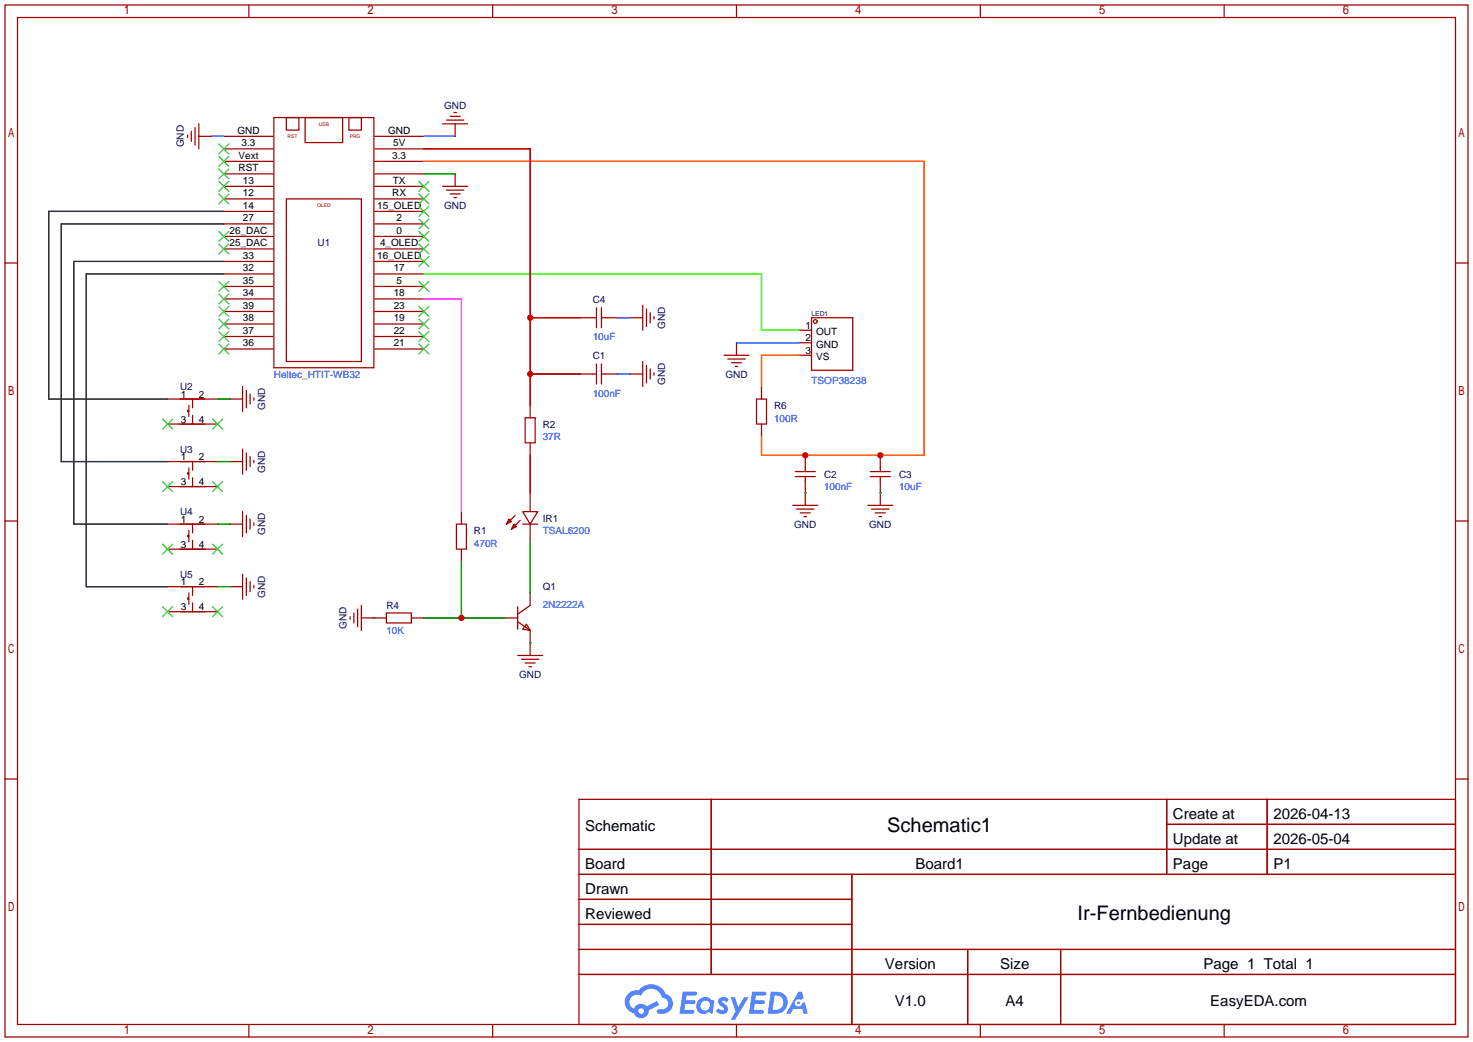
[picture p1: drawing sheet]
<svg xmlns="http://www.w3.org/2000/svg" width="299mm" height="212mm" viewBox="0 0 299 212" stroke-linecap="round" stroke-linejoin="round" font-family="sans-serif">
<g fill="none" stroke="#a10000" stroke-width=".25">
<path d="M1 1h297.2v209.6h-297.2zM3.6 3.6h292.1v204.4h-292.1zM50.5 1v2.6M100.1 1v2.6M149.6 1v2.6M199.1 1v2.6M248.7 1v2.6M1 53.4h2.6M295.7 53.4h2.5M1 105.8h2.6M295.7 105.8h2.5M1 158.2h2.6"/>
<path d="M295.7 158.2h2.5M117.6 162.3h178.1v45.7h-178.1zM117.6 172.5h178.1M117.6 177.5h178.1M144.5 162.3v35.6M173 177.5v30.5M237 162.3v15.2M237 167.4h58.7M257.4 162.3v15.2M117.6 182.6h55.4M117.6 192.8h178.1M117.6 187.7h55.4"/>
<path d="M117.6 197.9h178.1M196.6 192.8v15.2M215.4 192.8v15.2M50.5 208v2.6M100.1 208v2.6M149.6 208v2.6M199.1 208v2.6M248.7 208v2.6"/>
</g>
<g fill="#5487ff">
<path d="M146.2 202.7a1.3 1.3 0 0 1 1.8 .3l-.4 .6a.54 .54 0 0 0-.9-.2l.1 .2a1.34 1.34 0 0 1 1 1.8 1.47 1.47 0 0 1-2.4-.1l.5-.6a.64 .64 0 0 0 .6 .5 .64 .64 0 0 0 .6-.3l-.2-.2a1.35 1.35 0 0 1-.9-1.8z"/>
<path d="M148.5 202.5h.8l.7 2 1.1-2h1l-2.8 4.6h-.9l1-1.7z"/>
<path d="M138.7 201.4h1.6a1.31 1.31 0 0 1 1.3 .2 .4 .4 0 0 1-.4 .5l-1.8 .1-.1 .9h1.7a.4 .4 0 0 1 .3 .4 .4 .4 0 0 1-.4 .4h-1.7l-.2 1.2h.8a1.23 1.23 0 0 1 1.2 .2 .39 .39 0 0 1-.3 .5h-2.7z"/>
<path d="M152.8 201.4h1.6a1.32 1.32 0 0 1 1.3 .2 .39 .39 0 0 1-.4 .5l-1.7 .1-.2 .9h1.7a.4 .4 0 0 1 .3 .4 .4 .4 0 0 1-.4 .4h-1.7l-.2 1.2h.8a1.23 1.23 0 0 1 1.2 .1 .39 .39 0 0 1-.3 .6h-2.7z"/>
<path d="M162.2 201.4h.7l.4 1.3-.7 .4a.75 .75 0 0 0-1.1 .3 .75 .75 0 0 0 .5 1 .75 .75 0 0 0 .9-.7l.6-.2 .6 2.3h-.9l-.2-.9h-1.9l-.5 .9h-.9z"/>
<path d="M156.6 201.4l-.7 4.4h1.5a2.27 2.27 0 0 0 2.6-2.2 2.27 2.27 0 0 0-2.7-2.2zM157.3 202.1a1.5 1.5 0 0 1 1.8 1.6 1.5 1.5 0 0 1-1.9 1.4h-.3z"/>
<path d="M142 203a1.6 1.6 0 0 0-.3 2.3 1.6 1.6 0 0 0 2.3 .2l.8 .3 .3-2.4-.2-.3-.4-.1a1.58 1.58 0 0 0-2.5 0zM142.6 203.5a.99 .99 0 0 1 1.6 .3 .99 .99 0 0 1-.9 1.4 .94 .94 0 0 1-1-.6 .94 .94 0 0 1 .3-1.1z"/>
<path d="M127.6 201.8a2.37 2.37 0 0 0 1.2 4 1.54 1.54 0 0 0 1.7 1 1.54 1.54 0 0 0 1.3-1.6l2.1-1.1-.4-.8-2.1 1a1.57 1.57 0 0 0-2.6 .5 1.5 1.5 0 0 1-.7-2.1 1.5 1.5 0 0 1 2.1-.5 2.23 2.23 0 0 1 2.3-1.4 2.23 2.23 0 0 1 2 1.8 1.16 1.16 0 0 1 1.3 1.1 1.16 1.16 0 0 1-1.1 1.2h-.7a.47 .47 0 0 0-.6 .4 .47 .47 0 0 0 .4 .5 2.17 2.17 0 0 0 2.6-.9 2.17 2.17 0 0 0-.4-2.7l-.8-.4a3.2 3.2 0 0 0-5.4-.7l-1.2 .1zM129.7 205.3a.58 .58 0 0 1 1.1 0 .58 .58 0 0 1-1.1 0z"/>
<circle cx="162.2" cy="203.6" r=".28"/>
</g>
<g fill="none" stroke="#a10000" stroke-width=".25">
<path d="M38.1 27.4v.5M38.9 26.7v2M39.6 25.9v3.6M40.4 27.7h2.5M40.4 25.1v5.1M45.5 37.8h10M45.5 35.3h10M45.5 32.8h10M45.5 30.2h10M45.5 27.7h10M55.6 23.9h20.3v50.8h-20.3zM58.2 23.9h2.5v2.5h-2.5z"/>
<path d="M62 23.9h7.6v5.1h-7.6zM70.9 23.9h2.5v2.5h-2.5zM76.1 37.8h10M76.1 35.3h10M76.1 32.8h10M76.1 30.2h10M76.1 27.7h10M89.9 37.8h5.1M89.9 25.1h5.1M90.7 24.4h3.5M90.7 38.6h3.5M91.4 23.6h2.1"/>
<path d="M91.4 39.4h2.1M92.2 22.9h.5M92.5 25.1v2.6M92.5 35.3v2.5M45.5 48h10M45.5 40.4h10M45.5 42.9h10M45.5 53.1h10M45.5 55.6h10M45.5 45.5h10M45.5 50.5h10M45.5 58.2h10"/>
<path d="M58.2 40.4h15.2v33h-15.2zM76.1 48h10M76.1 40.4h10M76.1 42.9h10M76.1 53.1h10M76.1 55.6h10M76.1 45.5h10M76.1 50.5h10M76.1 58.2h10M92.2 40.1h.5M45.5 60.7h10M45.5 65.8h10"/>
<path d="M45.5 70.9h10M45.5 68.3h10M45.5 63.2h10M49.3 78.5v5.1M50 79.2v3.6M76.1 60.7h10M76.1 65.8h10M76.1 70.9h10M76.1 68.3h10M76.1 63.2h10M117.9 75.9h3.3M117.9 64.5h3.3"/>
<path d="M121.2 62.5v4M121.2 73.9v4.1M122.2 62.5v4M122.2 73.9v4.1M122.2 75.9h3.3M122.2 64.5h3.3M128 75.9h2.6M128 64.5h2.6M130.6 62v5.1M130.6 73.4v5.1M131.3 62.7v3.6M131.3 74.2v3.5"/>
<path d="M132.1 63.5v2M132.1 74.9v2.1M132.8 64.3v.5M132.8 75.7v.5M147.1 72.1h5M147.8 72.9h3.6M148.6 73.7h2M149.4 74.4h.5M149.6 69.6v2.5M154.7 78.5v2.5M162.3 67.1h2.5M162.3 69.6h2.5"/>
<path d="M162.3 72.1h2.5M164.8 64.5h8.4v10.7h-8.4zM34 86.1h10.2M34 81h10.2M34 98.8h10.2M34 93.7h10.2M38.4 83.3h-.3v.3h.3M38.4 96h-.3v.3h.3M38.4 82.3v2.3M38.4 95v2.3M39.1 81v1.8M39.1 84.3v1.8"/>
<path d="M39.1 93.7v1.8M39.1 97v1.8M46.7 81h2.6M46.7 93.7h2.6M49.3 91.2v5.1M50 91.9v3.6M50.8 80v2M50.8 92.7v2M51.6 80.8v.5M51.6 93.5v.5M106.7 84.8h2v5.1h-2zM107.7 82.3v2.5"/>
<path d="M107.7 89.9v2.6M153.7 81h2v5.1h-2zM154.7 86.1v2.5M161.5 96.8h4.1M161.5 95.8h4.1M163.6 92.5v3.3M163.6 96.8v5.8M176.8 96.8h4M176.8 95.8h4M178.8 92.5v3.3M178.8 96.8v5.8M34 106.4h10.2"/>
<path d="M34 111.5h10.2M34 119.1h10.2M38.4 108.7h-.3v.3h.3M38.4 107.7v2.3M39.1 106.4v1.8M39.1 109.7v1.8M39.1 119.1v1.8M46.7 106.4h2.6M46.7 119.1h2.6M49.3 103.9v5.1M49.3 116.6v5.1M50 104.6v3.6"/>
<path d="M50 117.3v3.6M50.8 105.4v2M50.8 118.1v2M51.6 106.2v.5M51.6 118.9v.5M92.7 106.4h2v5.1h-2zM93.7 103.9v2.5M93.7 111.5v2.5M103.4 105.4l.5 .5-1 .5zM104.4 106.4l.5 .5-1 .5zM104.6 104.6l-1.7 1.8M105.7 105.7l-1.8 1.7"/>
<path d="M106.2 103.9h3l-1.5 2.5zM106.2 106.4h3M107.7 100.1v3.8M107.7 106.4v3.8M161 102.6h5.1M161.8 103.4h3.6M162.6 104.1h2M163.3 104.9h.5M176.3 102.6h5.1M177 103.4h3.6M177.8 104.1h2M178.6 104.9h.5"/>
<path d="M34 124.2h10.2M38.4 121.4h-.3v.3h.3M38.4 120.4v2.3M39.1 122.4v1.8M71.1 125.2v.5M71.9 124.5v2M72.6 123.7v3.6M73.4 125.5h5.1M73.4 122.9v5.1M78.5 124.5h5.1v2h-5.1zM83.6 125.5h2.5M102.6 125.5h2.6"/>
<path d="M105.2 126.2l2.5 1.8M105.2 123.2v4.6M105.2 133.1h5M105.9 133.9h3.6M106.7 134.6h2M106.9 126.7l.8 1.3-1.5-.2zM107.4 135.4h.5M107.7 120.4v2.5l-2.5 1.8M107.7 128v5.1"/>
<circle cx="165.6" cy="65.3" r=".38"/>
</g>
<g fill="none" stroke="#3c3" stroke-width=".25">
<path d="M44.4 39.4l2.1 2M44.4 36.8l2.1 2.1M44.4 34.3l2.1 2M44.4 31.8l2.1 2M44.4 29.2l2.1 2M46.5 39.4l-2.1 2M46.5 36.8l-2.1 2.1M46.5 34.3l-2.1 2M46.5 31.8l-2.1 2M46.5 29.2l-2.1 2M85.1 36.8l2 2.1M85.1 39.4l2 2"/>
<path d="M87.1 36.8l-2 2.1M87.1 39.4l-2 2M44.4 49.5l2.1 2.1M44.4 47l2.1 2M44.4 59.7l2.1 2M44.4 57.2l2.1 2M46.5 49.5l-2.1 2.1M46.5 47l-2.1 2M46.5 59.7l-2.1 2M46.5 57.2l-2.1 2M85.1 47l2 2M85.1 41.9l2 2"/>
<path d="M85.1 52.1l2 2M85.1 44.4l2 2.1M85.1 49.5l2 2.1M85.1 57.2l2 2M87.1 47l-2 2M87.1 41.9l-2 2M87.1 52.1l-2 2M87.1 44.4l-2 2.1M87.1 49.5l-2 2.1M87.1 57.2l-2 2M44.4 69.8l2.1 2.1M44.4 67.3l2.1 2"/>
<path d="M44.4 64.8l2.1 2M44.4 62.2l2.1 2.1M46.5 69.8l-2.1 2.1M46.5 67.3l-2.1 2M46.5 64.8l-2.1 2M46.5 62.2l-2.1 2.1M85.1 64.8l2 2M85.1 69.8l2 2.1M85.1 67.3l2 2M85.1 62.2l2 2.1M87.1 64.8l-2 2M87.1 69.8l-2 2.1"/>
<path d="M87.1 67.3l-2 2M87.1 62.2l-2 2.1M33 85.1l2.1 2M33 97.8l2.1 2M35.1 85.1l-2.1 2M35.1 97.8l-2.1 2M43.2 85.1l2 2M43.2 97.8l2 2M45.2 85.1l-2 2M45.2 97.8l-2 2M33 110.5l2.1 2M35.1 110.5l-2.1 2"/>
<path d="M43.2 110.5l2 2M45.2 110.5l-2 2M33 123.2l2.1 2M35.1 123.2l-2.1 2M43.2 123.2l2 2M45.2 123.2l-2 2"/>
</g>
<path d="M86.1 35.3h6.4M44.2 93.7h2.5M44.2 81h2.5M44.2 119.1h2.5M44.2 106.4h2.5M93.7 114v11.5M107.7 110.2v10.2M163.6 100.1h.1M178.8 100.1h.1M75.9 125.5h.1M86.1 125.5h16.5M107.7 130.6h.1" fill="none" stroke="#008700" stroke-width=".25"/>
<path d="M86.1 30.2h21.6v52.1M107.7 64.5h10.2M107.7 75.9h10.2M107.7 92.5v7.6" fill="none" stroke="#c00" stroke-width=".25"/>
<path d="M45.5 42.9h-35.6v38.1h24.1M45.5 45.5h-33.1v48.2h21.6M45.5 53.1h-30.5v53.3h19M45.5 55.6h-28v63.5h16.5" fill="none" stroke="#333" stroke-width=".25"/>
<path d="M42.9 27.7h2.6M86.1 27.7h6.4M125.5 75.9h2.5M149.6 69.6h12.7" fill="none" stroke="#00f" stroke-width=".25"/>
<path d="M86.1 60.7h7.6v43.2" fill="none" stroke="#f3f" stroke-width=".25"/>
<path d="M86.1 55.6h68.6v11.5h7.6" fill="none" stroke="#3f0" stroke-width=".25"/>
<path d="M86.1 32.8h101.6v59.7h-33v-3.9M162.3 72.1h-7.6v6.4" fill="none" stroke="#f60" stroke-width=".25"/>
<path d="M125.5 64.5h2.5" fill="none" stroke="#30f" stroke-width=".25"/>
<g fill="#c00">
<circle cx="93.7" cy="125.5" r=".63"/>
<circle cx="178.8" cy="92.5" r=".63"/>
<circle cx="163.6" cy="92.5" r=".63"/>
<circle cx="107.7" cy="64.5" r=".63"/>
<circle cx="107.7" cy="75.9" r=".63"/>
</g>
<g font-size="4.1">
<text x="180.2" y="169">Schematic1</text>
<text x="218.9" y="186.8">Ir-Fernbedienung</text>
</g>
<g font-size="3">
<text x="238.3" y="166.2">Create at</text>
<text x="258.7" y="166.2">2026-04-13</text>
<text x="118.9" y="168.8">Schematic</text>
<text x="238.3" y="171.3">Update at</text>
<text x="258.7" y="171.3">2026-05-04</text>
<text x="118.9" y="176.4">Board</text>
<text x="185.9" y="176.4">Board1</text>
<text x="238.3" y="176.4">Page</text>
<text x="258.7" y="176.4">P1</text>
<text x="118.9" y="181.5">Drawn</text>
<text x="118.9" y="186.6">Reviewed</text>
<text x="179.8" y="196.7">Version</text>
<text x="203.2" y="196.7">Size</text>
<text x="244.5" y="196.7">Page 1 Total 1</text>
<text x="181.8" y="204.3">V1.0</text>
<text x="204.3" y="204.3">A4</text>
<text x="245.9" y="204.3">EasyEDA.com</text>
</g>
<g font-size="2" fill="#000080">
<text x="90.2" y="22.1">GND</text>
<text x="37.3" y="29.9" transform="rotate(-90 37.3 29.9)">GND</text>
<text x="90.2" y="42.4">GND</text>
<text x="64.5" y="50">U1</text>
<text x="120.4" y="61.5">C4</text>
<text x="135.1" y="66.8" transform="rotate(-90 135.1 66.8)">GND</text>
<text x="120.4" y="72.9">C1</text>
<text x="147.3" y="76.7">GND</text>
<text x="36.6" y="79.2">U2</text>
<text x="53.8" y="83.3" transform="rotate(-90 53.8 83.3)">GND</text>
<text x="135.1" y="78.2" transform="rotate(-90 135.1 78.2)">GND</text>
<text x="157.2" y="83.1">R6</text>
<text x="110.2" y="86.9">R2</text>
<text x="36.6" y="91.9">U3</text>
<text x="53.8" y="96" transform="rotate(-90 53.8 96)">GND</text>
<text x="167.4" y="97">C2</text>
<text x="182.6" y="97">C3</text>
<text x="36.6" y="104.6">U4</text>
<text x="110.2" y="105.9">IR1</text>
<text x="161.3" y="107.2">GND</text>
<text x="176.6" y="107.2">GND</text>
<text x="53.8" y="108.7" transform="rotate(-90 53.8 108.7)">GND</text>
<text x="96.3" y="108.5">R1</text>
<text x="36.6" y="117.3">U5</text>
<text x="110.2" y="119.9">Q1</text>
<text x="53.8" y="121.4" transform="rotate(-90 53.8 121.4)">GND</text>
<text x="78.5" y="123.7">R4</text>
<text x="70.4" y="127.7" transform="rotate(-90 70.4 127.7)">GND</text>
<text x="105.4" y="137.7">GND</text>
</g>
<g font-size="2">
<text x="48.2" y="27.2">GND</text>
<text x="49.1" y="29.7">3.3</text>
<text x="78.8" y="27.2">GND</text>
<text x="79.9" y="29.7">5V</text>
<text x="48.4" y="34.8">RST</text>
<text x="48.4" y="32.3">Vext</text>
<text x="79.7" y="32.3">3.3</text>
<text x="49.3" y="39.9">12</text>
<text x="49.3" y="37.3">13</text>
<text x="79.7" y="39.9">RX</text>
<text x="79.8" y="37.3">TX</text>
<text x="46.6" y="47.5">26_DAC</text>
<text x="49.3" y="42.4">14</text>
<text x="49.3" y="45">27</text>
<text x="76.6" y="42.4">15_OLED</text>
<text x="80.5" y="47.5">0</text>
<text x="80.5" y="45">2</text>
<text x="46.6" y="50">25_DAC</text>
<text x="49.3" y="52.6">33</text>
<text x="76.6" y="52.6">16_OLED</text>
<text x="77.2" y="50">4_OLED</text>
<text x="49.3" y="55.1">32</text>
<text x="49.3" y="57.7">35</text>
<text x="80" y="55.1">17</text>
<text x="80.5" y="57.7">5</text>
<text x="49.3" y="60.2">34</text>
<text x="49.3" y="65.3">38</text>
<text x="49.3" y="62.7">39</text>
<text x="80" y="60.2">18</text>
<text x="80" y="65.3">19</text>
<text x="80" y="62.7">23</text>
<text x="49.3" y="70.4">36</text>
<text x="49.3" y="67.8">37</text>
<text x="80" y="70.4">21</text>
<text x="80" y="67.8">22</text>
<text x="163.6" y="66.8">1</text>
<text x="163.6" y="69.3">2</text>
<text x="163.6" y="71.9">3</text>
<text x="165.8" y="68.1">OUT</text>
<text x="165.8" y="70.6">GND</text>
<text x="165.8" y="73.1">VS</text>
<text x="36.7" y="80.8">1</text>
<text x="40.4" y="80.8">2</text>
<text x="36.7" y="85.8">3</text>
<text x="40.4" y="85.8">4</text>
<text x="36.7" y="93.5">1</text>
<text x="40.4" y="93.5">2</text>
<text x="36.7" y="98.5">3</text>
<text x="40.4" y="98.5">4</text>
<text x="36.7" y="106.2">1</text>
<text x="40.4" y="106.2">2</text>
<text x="36.7" y="111.2">3</text>
<text x="40.4" y="111.2">4</text>
<text x="36.7" y="118.9">1</text>
<text x="40.4" y="118.9">2</text>
<text x="36.7" y="123.9">3</text>
<text x="40.4" y="123.9">4</text>
</g>
<g font-size="2" fill="#00f">
<text x="120.4" y="69.1">10uF</text>
<text x="55.6" y="76.7">Heltec_HTIT-WB32</text>
<text x="164.8" y="78">TSOP38238</text>
<text x="120.4" y="80.5">100nF</text>
<text x="110.2" y="89.4">37R</text>
<text x="157.2" y="85.6">100R</text>
<text x="167.4" y="99.6">100nF</text>
<text x="182.6" y="99.6">10uF</text>
<text x="96.3" y="111">470R</text>
<text x="110.2" y="108.5">TSAL6200</text>
<text x="110.2" y="123.4">2N2222A</text>
<text x="78.5" y="128.8">10K</text>
</g>
<text font-size="1.4" fill="#000080" x="164.8" y="64.2">LED1</text>
<g font-size="1" fill="#a00000">
<text x="58.4" y="28.1">RST</text>
<text x="64.7" y="25.5">USB</text>
<text x="71" y="28.1">PRG</text>
<text x="64.4" y="42">OLED</text>
</g>
</svg>
